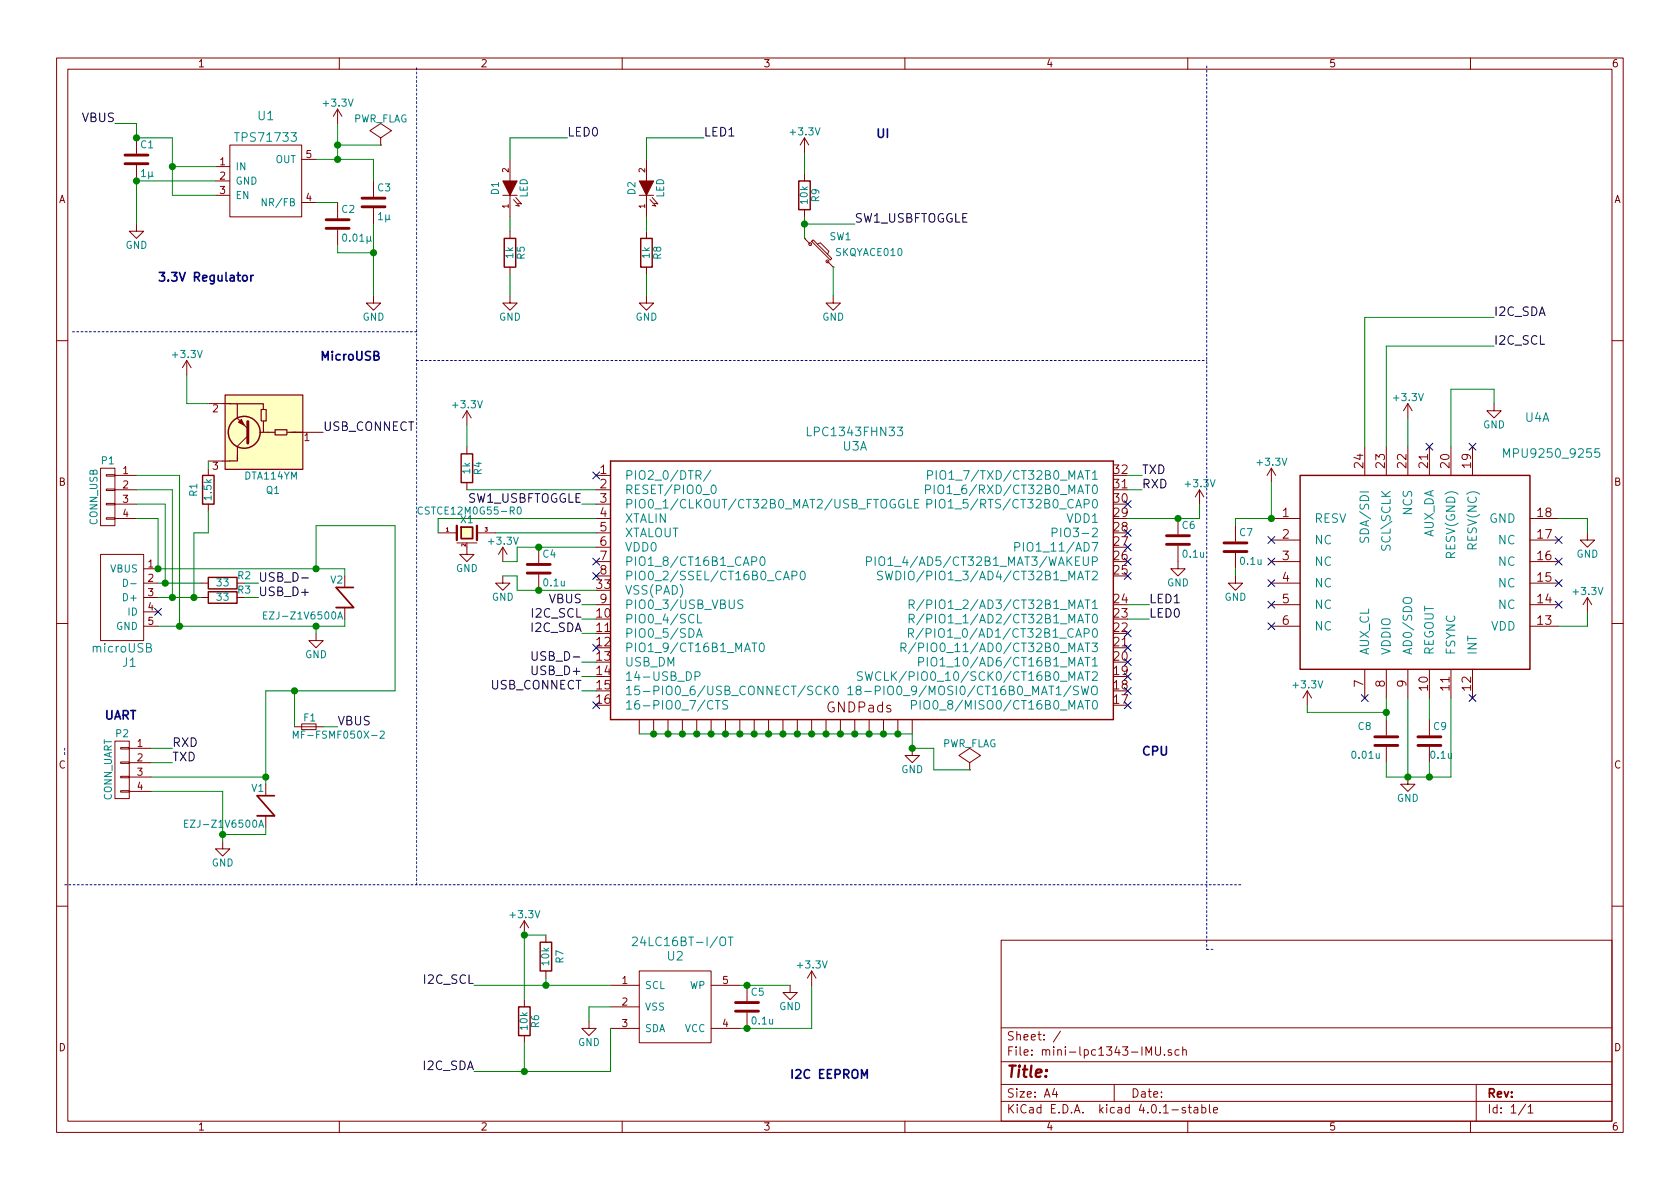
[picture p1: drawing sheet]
<svg xmlns="http://www.w3.org/2000/svg" width="297mm" height="210mm" viewBox="0 0 297 210" stroke-linecap="round" stroke-linejoin="round" font-family="sans-serif">
<g fill="none" stroke="#840000" stroke-width=".18">
<path d="M10 10.3h277v189.9h-277zM12 12.2h273v186.1h-273zM59.7 19.3v2.5M59.7 19.3l-.8 1.3M59.7 19.3l.8 1.3M60 10.3v1.9M110 10.3v1.9M160 10.3v1.9M210 10.3v1.9M260 10.3v1.9M24.1 39.6v1.3h1.3l-1.3 1.3-1.2-1.3h1.2M24.1 24.4v2.8"/>
<path d="M24.1 29.2v2.8M38.1 29.5h2.5M38.1 32h2.5M38.1 34.5h2.5M40.6 25.6h12.7v12.7h-12.7zM53.3 35.8h2.6M53.3 28.2h2.6M59.7 35.8v2.8M66 32v2.8M66 36.8v2.8M67.3 25.6h.1M67.3 24.4l1.9-1.3-1.9-1.3-1.9 1.3 1.9 1.3v1.2"/>
<path d="M88.9 34.5h2.5M90.2 28.2v3.8M90.2 34.5v3.8M90.8 35.3l1 1.1-.6-.1M91.2 34.9l1 1.2-.6-.2M113 34.5h2.6M114.3 28.2v3.8M114.3 34.5v3.8M114.9 35.3l1.1 1.1-.7-.1M115.3 34.9l1 1.2-.6-.2M142.2 24.4v2.5M142.2 30.7v1.3"/>
<path d="M142.2 37.1v1.2M142.2 24.4l-.7 1.2M142.2 24.4l.8 1.2M59.7 40.6v2.8M66 52.3v1.3h1.3l-1.3 1.3-1.2-1.3h1.2M90.2 52.3v1.3h1.2l-1.2 1.3-1.3-1.3h1.3M90.2 40.9v1.3M90.2 47.2v1.3M114.3 52.3v1.3h1.3l-1.3 1.3-1.3-1.3h1.3M114.3 40.9v1.3M114.3 47.2v1.3M142.2 42.2l1.1 1"/>
<path d="M142.2 42.2h.1M143.8 42.4l3.3 3.3-.3 .3-3.3-3.3zM144.5 43.2l.5-.3 1.6 1.5-.3 .6M146.3 46.2l1 1M147.3 47.2h.1M147.3 52.3v1.3h1.3l-1.3 1.3-1.3-1.3h1.3M10 60.2h2M33 63.7l-.7 1.3M33 63.7v2.6M33 63.7l.8 1.3M36.8 71.4h2.6M41.9 73.9l1.9 1.9"/>
<path d="M43.8 77.1l-1.9 1.9M51.4 76.4h5.7M82.5 72.6v2.6M82.5 79v1.3M82.5 72.6l-.7 1.3M82.5 72.6l.8 1.3M241.3 79v5.1M245.1 79v5.1M248.9 71.4v2.5M248.9 79v5.1M248.9 71.4l-.7 1.2M248.9 71.4l.8 1.2"/>
<path d="M252.7 79v5.1M256.5 79v5.1M260.3 79v5.1M264.2 71.4v1.2h1.2l-1.2 1.3-1.3-1.3h1.3M285 60.2h2M17.8 98h7.6v15.3h-7.6zM17.8 82.8h2.5v10.2h-2.5zM18.8 91.6h1.5v.2h-1.5zM18.8 89h1.5v.3h-1.5zM18.8 86.5h1.5v.2h-1.5zM18.8 83.9h1.5v.3h-1.5zM20.3 84.1h3.8"/>
<path d="M20.3 86.6h3.8M20.3 89.1h3.8M20.3 91.7h3.8M36.8 82.8v1.3M36.8 89.1v1.3M36.8 81.5h2.6M77.5 94.2h3.3M80.8 96h3.5M82.5 96.8v1.2h1.3l-1.3 1.3-1.2-1.3h1.2M82.5 85.3v1.3M84.3 94.2h3.3M88.9 96.8l-.8 1.2"/>
<path d="M88.9 96.8v2.5M88.9 96.8l.8 1.2M95.2 96.8v2.8M105.4 84.1h2.5M105.4 86.6h2.5M105.4 89.1h2.5M105.4 91.7h2.5M105.4 94.2h2.5M105.4 96.8h2.5M105.4 99.3h2.5M208.3 96.5v4.1h1.2l-1.2 1.2-1.3-1.2h1.3M208.3 91.7v2.8"/>
<path d="M212.1 86.6l-.8 1.3M212.1 86.6v2.5M212.1 86.6l.8 1.3M218.4 93v2.8M218.4 97.8v2.8M224.8 91.7h5.1M224.8 99.3h5.1M224.8 95.5h5.1M224.8 82.8l-.8 1.3M224.8 82.8v2.5M224.8 82.8l.8 1.3M270.5 91.7h5.1"/>
<path d="M270.5 99.3h5.1M270.5 95.5h5.1M280.7 94.2v1.3h1.2l-1.2 1.3-1.3-1.3h1.3M10 110.3h2M25.4 105.7h2.5M25.4 103.1h2.5M25.4 100.6h2.5M25.4 108.2h2.5M25.4 110.7h2.5M35.6 105.7h1.2M35.6 103.1h1.2M41.9 105.7h1.3"/>
<path d="M55.9 112v1.3h-1.3l1.3 1.2 1.2-1.2h-1.2M61 107.4v2.1M88.9 101.8v1.3h1.3l-1.3 1.3-1.3-1.3h1.3M95.2 101.6v2.8M105.4 101.8h2.5M105.4 106.9h2.5M218.4 101.8v1.3h1.3l-1.3 1.3-1.2-1.3h1.2M224.8 103.1h5.1M224.8 106.9h5.1M224.8 110.7h5.1M241.3 118.4v5M245.1 118.4v5"/>
<path d="M248.9 118.4v5M252.7 118.4v5M256.5 118.4v5M260.3 118.4v5M270.5 103.1h5.1M270.5 106.9h5.1M270.5 110.7h5.1M280.7 105.7l-.8 1.2M280.7 105.7v2.5M280.7 105.7l.7 1.2M285 110.3h2M20.3 131.1h2.6v10.1h-2.6z"/>
<path d="M21.3 139.8h1.6v.3h-1.6zM21.3 137.3h1.6v.2h-1.6zM21.3 134.7h1.6v.3h-1.6zM21.3 132.2h1.6v.3h-1.6zM22.9 132.3h3.8M22.9 134.9h3.8M22.9 137.4h3.8M22.9 139.9h3.8M47 138.7v1.9M52.1 128.5h5M53.3 128h2.6v1h-2.6zM113 127.2v2.6"/>
<path d="M115.6 127.2v2.6M118.1 127.2v2.6M120.6 127.2v2.6M123.2 127.2v2.6M125.7 127.2v2.6M128.3 127.2v2.6M130.8 127.2v2.6M133.3 127.2v2.6M135.9 127.2v2.6M138.4 127.2v2.6M141 127.2v2.6M143.5 127.2v2.6"/>
<path d="M146 127.2v2.6M148.6 127.2v2.6M151.1 127.2v2.6M153.7 127.2v2.6M156.2 127.2v2.6M158.7 127.2v2.6M161.3 132.3v1.3h1.3l-1.3 1.3-1.3-1.3h1.3M161.3 127.2v2.6M171.4 136.1h.1M171.4 134.9l2-1.3-2-1.3-1.9 1.3 1.9 1.3v1.2M231.1 122.2l-.7 1.2M231.1 122.2v2.5"/>
<path d="M231.1 122.2l.8 1.2M245.1 127.2v2.8M245.1 132.1v2.8M248.9 137.4v1.3h1.3l-1.3 1.2-1.3-1.2h1.3M252.7 127.2v2.8M252.7 132.1v2.8M39.4 148.8v1.3h-1.3l1.3 1.3 1.2-1.3h-1.2M47 144.3v2M10 160.2h2M92.7 162.8v2.5M92.7 176.8v1.2M92.7 162.8l-.8 1.3"/>
<path d="M92.7 162.8l.8 1.3M96.5 165.3v1.3M96.5 171.7v1.3M107.9 174.2h5.1M107.9 178h5.1M113 171.7h12.7v12.7h-12.7zM125.7 174.2h5.1M132.1 174.2v2.8M132.1 179.1v2.8M139.7 174.2v1.3h1.3l-1.3 1.3-1.3-1.3h1.3M143.5 171.7v2.5M143.5 171.7l-.8 1.3"/>
<path d="M143.5 171.7l.8 1.3M177 166.3h108v32h-108zM285 160.2h2M60 198.3v1.9M92.7 183.1v1.3M104.1 180.6v1.3h1.3l-1.3 1.2-1.2-1.2h1.2M107.9 181.9h5.1M110 198.3v1.9M125.7 181.9h5.1M160 198.3v1.9M177 194.8h108M177 191.8h108"/>
<path d="M177 187.8h108M177 181.8h108M186.4 192.5l-.3 1h.9M186.8 193v1M187.5 182.3l-1.3 2M197 191.8v3M202.6 186.6v-1.5l.5 1.1 .5-1.1v1.5M204.3 185.1v1.2l.3 .3h.3l.3-.3v-1.2M205.9 186.5v.1M207.1 185.7a.37 .37 0 0 0-.6 .1l.1 .2 .5 .2 .1 .1-.2 .3-.5-.1M208.5 185.7l-.5-.1-.3 .3 .1 .6 .2 .1 .5-.1M209.1 185.7l.2-.1 .4 .1 .1 .9"/>
<path d="M209.1 185.1v1.5M209.6 195.9a.37 .37 0 0 0-.6 .1l.1 .3 .5 .1 .1 .1-.3 .3-.4-.1M210 198.3v1.9M210.1 195.8h.5M210.3 195.3v1.3l.3 .2M211.2 195.9h.5l.1 .9M211.8 196.2l-.5 .1-.2 .2 .2 .3 .5-.1M212.5 195.9l.4-.1 .3 .3-.1 .6h-.6M212.5 195.3v1.5M213.8 195.3v1.3l.2 .2M214.6 196.3l.7-.1-.1-.3-.4-.1-.2 .2v.7h.6M260 198.3v1.9"/>
<path d="M261 191.8v6.5M269.7 195.2l-1.2 2M270.2 195.8l.4-.5v1.5M270.2 196.8h.8"/>
<circle cx="143.3" cy="43.2" r=".25"/>
<circle cx="146.3" cy="46.2" r=".25"/>
</g>
<g fill="none" stroke="#008484" stroke-width=".18">
<path d="M25 30.3l.4-.3v1.2M25 31.2h.7M26.9 31l.2 .2M26.9 30.4l-.1 .8h-.3l-.2-.2M47.1 35.1v1.3l-.7-1.3v1.3M66.9 37.9l.4-.3v1.3M66.9 38.9h.7M68.8 38.7l.2 .2M68.8 38l-.1 .8-.3 .1-.2-.2M60.7 41.5l.2-.1a.67 .67 0 0 1 .4 .6 .67 .67 0 0 1-.4 .7l-.2-.2-.1-.3zM65.5 42.5l.2 .2M65.5 41.8l-.1 .8-.3 .1-.2-.2"/>
<path d="M158.6 75.5h1l-.5 .6 .3 .1 .2 .2-.1 .5-.2 .2h-.4l-.3-.2M282.8 79.3h-.8v.8l.2-.2 .5 .1 .2 .2v.4l-.4 .3h-.3l-.2-.2M74.7 89.8a.5 .5 0 0 0-.6 0 .5 .5 0 0 0-.2 .6l.1 .3a.41 .41 0 0 0 .7 .1M91.5 89.8l.2-.1a.67 .67 0 0 1 .5 .6 .67 .67 0 0 1-.5 .6l-.2-.1-.1-.4zM125.7 83.2l-1.3 1.9M125.9 85.9l.2-.1a.81 .81 0 0 1 .5 .7 .81 .81 0 0 1-.5 .8l-.2-.2-.2-.4zM132.9 99.3l.8-.1 .1-.2-.1-.4-.2-.1h-.6v1.5M134.5 98.6l.2-.1a.81 .81 0 0 1 .6 .7 .81 .81 0 0 1-.6 .8l-.2-.2-.1-.4zM153.2 99.3l.7-.1 .2-.2-.1-.4-.2-.1h-.6v1.5M154.7 98.5v1.5M155.5 98.7a.5 .5 0 0 1 .6-.2 .5 .5 0 0 1 .3 .5v.8a.53 .53 0 0 1-.6 .2 .53 .53 0 0 1-.4-.5zM159.8 88.4a.71 .71 0 0 0-.9 .7 .71 .71 0 0 0 .9 .7v-.6h-.3"/>
<path d="M160.5 88.3v1.5h.7M161.7 89h.5M162.5 88.3h-.8v1.5h.8M163.7 86.6l.7-.1 .1-.2v-.4l-.3-.1h-.5v1.5M163.9 89.1l.7-.1 .2-.2-.1-.3-.2-.2h-.6v1.5M164 84h.7l.2-.3-.1-.3-.2-.2h-.6v1.6M165.2 85.8v1.5M165.4 88.3v1.5M165.5 83.2v1.6M165.9 86a.5 .5 0 0 1 .6-.2 .5 .5 0 0 1 .4 .5l-.1 .8a.53 .53 0 0 1-.6 .2 .53 .53 0 0 1-.4-.5zM166.1 88.5a.5 .5 0 0 1 .6-.2 .5 .5 0 0 1 .4 .5l-.1 .8a.53 .53 0 0 1-.6 .2 .53 .53 0 0 1-.3-.5zM166.4 83.3a.5 .5 0 0 1 .6 0 .5 .5 0 0 1 .2 .4v.9a.53 .53 0 0 1-.6 .2 .53 .53 0 0 1-.4-.6v-.5z"/>
<path d="M179.4 96.7h.8l.1-.3-.1-.3-.2-.2h-.6v1.6M186 94.2l.8-.1 .1-.2-.1-.4-.2-.1h-.6v1.5M240.5 95a.62 .62 0 0 0 .1 .8h.4l.4-.7h.4a.62 .62 0 0 1 .1 .8M265.9 80.9v-1.6l.5 1.1 .5-1.1v1.6M21.8 102.4a.64 .64 0 0 1 .8 .7 .64 .64 0 0 1-.8 .6zM23.1 103.2h1M25.9 114.5l.7-.1 .1-.2-.1-.3-.2-.1h-.5v1.5h.6l.2-.1 .1-.4-.4-.3M46.6 108.8h.4M47.2 108.2h-.6v1.3h.6M59.7 109.5l.4-1.3 .5 1.3M59.9 109.1h.6M122.9 119.6l.7-.1 .2-.2-.1-.4-.2-.1h-.6v1.5"/>
<path d="M123.1 112.7l.5-1.5 .6 1.5M123.3 112.3h.7M123.3 108.6v1.6h.8M131.3 106.2a.62 .62 0 0 0-.8 0v.5l.8 .3v.5a.62 .62 0 0 1-.8 0M132.9 113.7h.9M134.4 113.9l.2-.2a.81 .81 0 0 1 .5 .8 .81 .81 0 0 1-.5 .7l-.2-.1-.2-.5zM138.5 102.5l.5-1.5 .5 1.5M140 101.8l.8-.1 .1-.2-.1-.3-.2-.2h-.6v1.5M141.7 101.1l.2-.1a.81 .81 0 0 1 .5 .8 .81 .81 0 0 1-.5 .7 .98 .98 0 0 1-.2-1.4zM152.5 118.9a.62 .62 0 0 0-.8 0v.5l.7 .3v.5a.62 .62 0 0 1-.8 0M153 118.8l.3 1.5 .3-1.1 .3 1.1 .4-1.5M155.8 118.9a.62 .62 0 0 0-.8 0 .62 .62 0 0 0-.2 .8 .58 .58 0 0 0 .3 .5 .58 .58 0 0 0 .7 0"/>
<path d="M156 101.1a.62 .62 0 0 0-.8 .1v.4l.8 .3v.5a.62 .62 0 0 1-.9 .1M156.5 101l.4 1.5 .3-1.1 .3 1.1 .3-1.5M159.3 114.5l.7-.1 .2-.2-.1-.3-.2-.2h-.6v1.5M159.7 114.5l.5 .7M160.6 112l.8-.1 .1-.2-.1-.4-.2-.1h-.6v1.5M160.8 109.4h.7l.1-.3v-.3l-.3-.2h-.5v1.6M160.8 106.9l.7-.1 .1-.2v-.4l-.3-.1h-.5v1.5M161 112l.5 .7M161.1 109.4l.5 .8M161.1 106.9l.5 .7M161.9 113.6l-1.3 2M162.4 117.1l.8-.1 .1-.2-.1-.4-.2-.1h-.6v1.5"/>
<path d="M162.4 114.5l.8-.1 .1-.2-.1-.3-.2-.2h-.6v1.5M163.2 111.1l-1.2 1.9M163.4 108.6l-1.3 1.9M163.4 106l-1.3 2M163.8 112l.7-.1 .1-.2v-.4l-.3-.1h-.5v1.5M163.9 109.4h.7l.2-.3-.1-.3-.2-.2h-.6v1.6M163.9 106.9l.7-.1 .2-.2-.1-.4-.2-.1h-.6v1.5M164 116.3v1.5M164.7 116.5a.5 .5 0 0 1 .6-.3 .5 .5 0 0 1 .3 .6v.8a.53 .53 0 0 1-.6 .2 .53 .53 0 0 1-.4-.5zM248.2 105.9a.99 .99 0 0 1 1.4 .1 .53 .53 0 0 1-.5 .7h-.5a.52 .52 0 0 1-.4-.8zM51.9 130.6v-1.3l.4 .9 .4-.9v1.3M67.2 129.4l.5-.1 .2 .1v.2l-.7 1h.7"/>
<path d="M126.9 123.9v1.5M128.7 123.9a.62 .62 0 0 0-.9 .1v.5l.8 .3v.4a.62 .62 0 0 1-.8 .1M145.2 121.5a.62 .62 0 0 0-.7 0 .62 .62 0 0 0-.3 .7 .58 .58 0 0 0 .4 .6 .58 .58 0 0 0 .6-.1M145.8 121.3v1.6M146.1 122l.6 .9M146.7 121.3l-.9 .9M147.4 121.5l.3-.2a.81 .81 0 0 1 .5 .8 .81 .81 0 0 1-.5 .8l-.3-.2-.1-.4zM149.9 121.8l.5-.5v1.6M149.9 122.9h.9M151.7 122l-.3-.3v-.2a.48 .48 0 0 1 .8 0v.2l-.1 .2-.7 .2v.6a.48 .48 0 0 0 .8-.1v-.3l-.3-.3M152.9 122.3h1.2M154.8 122.1h.7l.2-.3-.1-.3-.3-.2h-.5v1.6"/>
<path d="M161.2 124.7l.7-.1 .2-.2-.1-.4-.3-.1h-.5v1.5M162.7 123.9v1.5M163.4 124.1a.5 .5 0 0 1 .6-.2 .5 .5 0 0 1 .4 .5l-.1 .8a.53 .53 0 0 1-.6 .2 .53 .53 0 0 1-.4-.5zM32.6 145.6h.5M33.2 145h-.6v1.3h.6M45.8 146.3l.4-1.3 .4 1.3M45.9 145.9h.6M111.8 165.9l.2-.2h.4l.2 .2 .1 .2-.1 .3-.8 .8h.9M128.8 165.7h.8M129.2 165.7v1.5"/>
</g>
<g fill="none" stroke="#840000" stroke-width=".51">
<path d="M22.1 29h4.1M22.1 27.4h4.1M57.7 38.9h4M64 36.6h4.1M64 35h4.1M57.7 40.4h4M43.8 74.5v3.9M93.2 99.8h4.1M206.2 96.3h4.1M206.2 94.7h4.1M216.4 97.5h4.1M216.4 96h4.1"/>
<path d="M93.2 101.3h4.1M243.1 131.8h4M243.1 130.3h4M250.7 131.8h4.1M250.7 130.3h4.1M130 178.8h4.1M130 177.3h4.1"/>
</g>
<g fill="none" stroke="#840000" stroke-width=".25">
<path d="M141.2 32h2.1v5.1h-2.1zM89.2 42.2h2v5h-2zM113.3 42.2h2v5h-2zM35.8 84.1h2v5h-2zM81.5 80.3h2.1v5h-2.1zM107.9 81.5h88.9v45.7h-88.9zM229.9 84.1h.1M229.9 84.1h40.6v34.3h-40.6zM36.8 104.6h5.1v2.1h-5.1zM36.8 102.1h5.1v2h-5.1zM91.7 178h2v5.1h-2zM95.5 166.6h2v5.1h-2z"/>
<circle cx="43.2" cy="76.4" r="2.82"/>
</g>
<g fill="#840000" stroke="#840000" stroke-width=".18">
<path d="M88.9 32h2.5l-1.2 2.5z"/>
<path d="M42.2 74.7l.5-.5 .5 1z"/>
<path d="M113 32h2.6l-1.3 2.5z"/>
</g>
<g fill="#ffffc2" stroke="#ffffc2" stroke-width=".18">
<path d="M81.5 93.2h2.1v2h-2.1z"/>
<path d="M39.8 69.8h13.7v13.2h-13.7z"/>
</g>
<path d="M81.5 93.2h2.1v2h-2.1zM59.4 103.9l3.1 3.5M59.4 103.9h3.1M45.5 140.7l3 3.5M45.5 140.7h3" fill="none" stroke="#840000" stroke-width=".3"/>
<path d="M80.8 93v2.5M84.3 93v2.5" fill="none" stroke="#840000" stroke-width=".41"/>
<path d="M53.3 102.2h1.2M94.1 115.2l.1 1.4a.48 .48 0 0 0 .8-.1v-1.3" fill="none" stroke="#000" stroke-width=".18"/>
<path d="M43.1 48.8l.3-.1 .3 .3v.4l-.3 .3-.3-.1-.2-.2v-.4zM44.3 48.7v1M44.8 48.7l-.3 .1-.2 .2" fill="none" stroke="#0000c2" stroke-width=".3"/>
<g fill="none" stroke="#840000" stroke-width=".2">
<path d="M39.4 71.4h1.2M39.8 69.8h13.7v13.2h-13.7zM40.6 71.4h.1M40.6 71.4h1.4v.6M42 72.1v1.7M42 79v2.2v-.8M42.1 71.4h4.5v.9M45.9 76.4h2.7M46.2 72.4h.9v2h-.9zM46.6 74.5v1.8M48.6 76h2.1v.9h-2.1zM50.8 76.4h2.7"/>
<path d="M42 80.9v.6h-2.6"/>
</g>
<path d="M59.4 107.4h3.1M45.5 144.3h3" fill="none" stroke="#840000" stroke-width=".33"/>
<g fill="none" stroke="#000084" stroke-width=".18">
<path d="M252.1 78.4l1.2 1.2M253.3 78.4l-1.2 1.2M259.7 78.4l1.3 1.2M261 78.4l-1.3 1.2M104.8 98.7l1.2 1.2M104.8 83.5l1.2 1.2M106 98.7l-1.2 1.2M106 83.5l-1.2 1.2M198.8 88.5l1.2 1.3M198.8 93.6l1.2 1.2M198.8 96.2l1.2 1.2M198.8 98.7l1.2 1.2"/>
<path d="M200 88.5l-1.2 1.3M200 93.6l-1.2 1.2M200 96.2l-1.2 1.2M200 98.7l-1.2 1.2M224.2 94.9l1.2 1.2M224.2 98.7l1.2 1.2M225.4 98.7l-1.2 1.2M225.4 94.9l-1.2 1.2M275 94.9l1.2 1.2M275 98.7l1.2 1.2M276.2 94.9l-1.2 1.2M276.2 98.7l-1.2 1.2"/>
<path d="M27.3 107.6l1.2 1.2M28.5 107.6l-1.2 1.2M104.8 101.2l1.2 1.3M104.8 113.9l1.2 1.3M106 101.2l-1.2 1.3M106 113.9l-1.2 1.3M198.8 101.2l1.2 1.3M198.8 111.4l1.2 1.2M198.8 113.9l1.2 1.3M198.8 116.5l1.2 1.2M198.8 119l1.2 1.2M200 101.2l-1.2 1.3"/>
<path d="M200 111.4l-1.2 1.2M200 113.9l-1.2 1.3M200 116.5l-1.2 1.2M200 119l-1.2 1.2M224.2 102.5l1.2 1.2M224.2 106.3l1.2 1.2M224.2 110.1l1.2 1.2M225.4 106.3l-1.2 1.2M225.4 102.5l-1.2 1.2M225.4 110.1l-1.2 1.2M275 102.5l1.2 1.2M275 106.3l1.2 1.2"/>
<path d="M276.2 102.5l-1.2 1.2M276.2 106.3l-1.2 1.2M104.8 124.1l1.2 1.2M106 124.1l-1.2 1.2M198.8 121.6l1.2 1.2M198.8 124.1l1.2 1.2M200 121.6l-1.2 1.2M200 124.1l-1.2 1.2M240.7 122.8l1.2 1.2M241.9 122.8l-1.2 1.2M259.7 122.8l1.3 1.2M261 122.8l-1.3 1.2"/>
</g>
<g fill="none" stroke="#008400" stroke-width=".18">
<path d="M20.3 21.8h3.8v2.6h6.4v10.1h7.6M30.5 29.5h7.6M38.1 32h-14v7.6M55.9 28.2h10.1v3.8M55.9 35.8h3.8M59.7 21.8v6.4M59.7 25.6h7.6M66 39.6v12.7M90.2 38.3v2.6M100.3 24.4h-10.1v3.8M114.3 38.3v2.6M124.5 24.4h-10.2v3.8"/>
<path d="M142.2 26.9v3.8M142.2 38.3v3.9M142.2 39.6h8.9M59.7 43.4v1.3h6.3M90.2 48.5v3.8M114.3 48.5v3.8M147.3 47.2v5.1M264.2 56.1h-22.9v22.9M33 66.3v5.1h3.8M82.5 75.2v3.8M248.9 73.9v5.1M264.2 61.2h-19.1v17.8"/>
<path d="M264.2 71.4v-2.6h-7.7v10.2M24.1 86.6h6.4v19.1M24.1 89.1h5.1v14M24.1 91.7h3.8v8.9h33.1v1.2M24.1 84.1h7.6v26.6M36.8 90.4v3.8h-2.5v11.5M36.8 81.5v1.3M82.5 86.6h22.9M87.6 94.2h17.8M102.9 89.1h2.5M105.4 91.7h-27.9v2.5M105.4 96.8h-14v2.5h-2.5"/>
<path d="M199.4 86.6h2.5M199.4 84.1h2.5M212.1 89.1v2.6h-12.7M224.8 85.3v6.4h-6.4v1.3M275.6 91.7h5.1v2.5M27.9 103.1h7.7M27.9 105.7h7.7M43.2 103.1h2.5M43.2 105.7h2.5M55.9 100.6v-7.6h13.9v29.2h-22.8v16.5M55.9 110.7v1.3M61 109.5v1.2h-33.1"/>
<path d="M88.9 101.8h2.5v2.6h14M102.9 106.9h2.5M102.9 109.5h2.5M102.9 117.1h2.5M102.9 119.6h2.5M102.9 112h2.5M199.4 106.9h3.8M199.4 109.5h3.8M218.4 100.6v1.2M280.7 108.2v2.5h-5.1M26.7 139.9h12.7v8.9M26.7 132.3h3.8"/>
<path d="M26.7 134.9h3.8M26.7 137.4h20.3M52.1 122.2v6.3M57.1 128.5h2.6M102.9 122.2h2.5M113 129.8h48.3v2.5h3.8v3.8h6.3M231.1 124.7v1.3h14M245.1 123.4v3.8M248.9 123.4v14M252.7 123.4v3.8M252.7 134.9v2.5M256.5 123.4v14h-11.4v-2.5"/>
<path d="M47 146.3v1.3h-7.6M83.8 174.2h24.1M96.5 165.3h-3.8v11.5M96.5 173v1.2M107.9 178h-3.8v2.6M130.8 174.2h8.9M143.5 174.2v7.7h-12.7M92.7 184.4v5.1M107.9 181.9v7.6h-24.1"/>
</g>
<g fill="#008400" stroke="#008400" stroke-width=".25">
<circle cx="66" cy="44.7" r=".51"/>
<circle cx="59.7" cy="28.2" r=".51"/>
<circle cx="142.2" cy="39.6" r=".51"/>
<circle cx="158.8" cy="129.8" r=".51"/>
<circle cx="156.2" cy="129.8" r=".51"/>
<circle cx="153.7" cy="129.8" r=".51"/>
<circle cx="151.1" cy="129.8" r=".51"/>
<circle cx="148.6" cy="129.8" r=".51"/>
<circle cx="146.1" cy="129.8" r=".51"/>
<circle cx="143.5" cy="129.8" r=".51"/>
<circle cx="141" cy="129.8" r=".51"/>
<circle cx="138.4" cy="129.8" r=".51"/>
<circle cx="135.9" cy="129.8" r=".51"/>
<circle cx="133.4" cy="129.8" r=".51"/>
<circle cx="130.8" cy="129.8" r=".51"/>
<circle cx="128.3" cy="129.8" r=".51"/>
<circle cx="125.7" cy="129.8" r=".51"/>
<circle cx="123.2" cy="129.8" r=".51"/>
<circle cx="120.7" cy="129.8" r=".51"/>
<circle cx="118.1" cy="129.8" r=".51"/>
<circle cx="115.6" cy="129.8" r=".51"/>
<circle cx="59.7" cy="25.6" r=".51"/>
<circle cx="24.1" cy="32" r=".51"/>
<circle cx="30.5" cy="29.5" r=".51"/>
<circle cx="24.1" cy="24.4" r=".51"/>
<circle cx="55.9" cy="110.7" r=".51"/>
<circle cx="55.9" cy="100.6" r=".51"/>
<circle cx="39.4" cy="147.6" r=".51"/>
<circle cx="47" cy="137.4" r=".51"/>
<circle cx="161.3" cy="132.3" r=".51"/>
<circle cx="52.1" cy="122.2" r=".51"/>
<circle cx="27.9" cy="100.6" r=".51"/>
<circle cx="29.2" cy="103.1" r=".51"/>
<circle cx="30.5" cy="105.7" r=".51"/>
<circle cx="31.8" cy="110.7" r=".51"/>
<circle cx="92.7" cy="189.5" r=".51"/>
<circle cx="92.7" cy="165.3" r=".51"/>
<circle cx="96.5" cy="174.2" r=".51"/>
<circle cx="245.1" cy="126" r=".51"/>
<circle cx="248.9" cy="137.4" r=".51"/>
<circle cx="252.7" cy="137.4" r=".51"/>
<circle cx="208.3" cy="91.7" r=".51"/>
<circle cx="95.3" cy="96.8" r=".51"/>
<circle cx="95.3" cy="104.4" r=".51"/>
<circle cx="224.8" cy="91.7" r=".51"/>
<circle cx="132.1" cy="174.2" r=".51"/>
<circle cx="132.1" cy="181.9" r=".51"/>
<circle cx="34.3" cy="105.7" r=".51"/>
</g>
<path d="M213.4 11.7v156.2M73.7 58.7h-61M73.7 63.7h139.7M11.4 132.3v1.3M11.4 156.5h208.3M73.7 156.5v-144.8M213.4 167.9h1.2" fill="none" stroke="#0000c2" stroke-width=".18" stroke-dasharray=".3 .4"/>
<text font-size="2.8" fill="#840000" x="178" y="190.5">Title:</text>
<text font-size="2.5" fill="#840000" x="146.3" y="126">GNDPads</text>
<g font-size="2.1">
<text x="14.4" y="21.6">VBUS</text>
<text x="100.3" y="24.1">LED0</text>
<text x="124.5" y="24.1">LED1</text>
<text x="151.1" y="39.4">SW1_USBFTOGGLE</text>
<text x="264.2" y="55.9">I2C_SDA</text>
<text x="264.2" y="61">I2C_SCL</text>
<text x="57.1" y="76.2">USB_CONNECT</text>
<text x="201.9" y="83.8">TXD</text>
<text x="82.3" y="88.9">SW1_USBFTOGGLE</text>
<text x="201.9" y="86.4">RXD</text>
<text x="45.7" y="102.9">USB_D-</text>
<text x="45.7" y="105.4">USB_D+</text>
<text x="97" y="106.7">VBUS</text>
<text x="203.2" y="106.7">LED1</text>
<text x="93.9" y="111.8">I2C_SDA</text>
<text x="94.1" y="109.2">I2C_SCL</text>
<text x="203.2" y="109.2">LED0</text>
<text x="94.4" y="119.4">USB_D+</text>
<text x="95" y="116.8">USB_D-</text>
<text x="86.7" y="121.9">USB_CONNECT</text>
<text x="59.7" y="128.3">VBUS</text>
<text x="30.5" y="132.1">RXD</text>
<text x="30.5" y="134.6">TXD</text>
<text x="75.1" y="174">I2C_SCL</text>
<text x="74.9" y="189.2">I2C_SDA</text>
</g>
<g font-size="2.1" fill="#008484">
<text x="45.6" y="21.3">U1</text>
<text x="42" y="25.1">TPS71733</text>
<text x="143.3" y="77.1">LPC1343FHN33</text>
<text x="269.7" y="74.6">U4A</text>
<text x="149" y="79.7">U3A</text>
<text x="266.6" y="80.9">MPU9250_9255</text>
<text x="110.5" y="84.8">PIO2_0/DTR/</text>
<text x="110.5" y="87.4">RESET/PIO0_0</text>
<text x="110.5" y="89.9">PIO0_1/CLKOUT/CT32B0_MAT2/USB_FTOGGLE</text>
<text x="166.6" y="87.4">PIO1_6/RXD/CT32B0_MAT0</text>
<text x="166.8" y="84.8">PIO1_7/TXD/CT32B0_MAT1</text>
<text x="167" y="89.9">PIO1_5/RTS/CT32B0_CAP0</text>
<text x="110.5" y="92.5">XTALIN</text>
<text x="110.5" y="95">XTALOUT</text>
<text x="187.6" y="95">PIO3-2</text>
<text x="188.6" y="92.5">VDD1</text>
<text x="232.4" y="92.5">RESV</text>
<text x="242.1" y="95.2" transform="rotate(-90 242.1 95.2)">SDA/SDI</text>
<text x="249.7" y="91.1" transform="rotate(-90 249.7 91.1)">NCS</text>
<text x="253.5" y="95.3" transform="rotate(-90 253.5 95.3)">AUX_DA</text>
<text x="263.2" y="92.5">GND</text>
<text x="110.5" y="97.5">VDD0</text>
<text x="110.5" y="100.1">PIO1_8/CT16B1_CAP0</text>
<text x="156.8" y="100.1">PIO1_4/AD5/CT32B1_MAT3/WAKEUP</text>
<text x="181.1" y="97.5">PIO1_11/AD7</text>
<text x="232.4" y="96.3">NC</text>
<text x="232.4" y="100.1">NC</text>
<text x="245.9" y="97.2" transform="rotate(-90 245.9 97.2)">SCL\SCLK</text>
<text x="257.3" y="98.5" transform="rotate(-90 257.3 98.5)">RESV(GND)</text>
<text x="261.1" y="96.9" transform="rotate(-90 261.1 96.9)">RESV(NC)</text>
<text x="264.9" y="100.1">NC</text>
<text x="264.9" y="96.3">NC</text>
<text x="110.5" y="102.6">PIO0_2/SSEL/CT16B0_CAP0</text>
<text x="110.5" y="107.7">PIO0_3/USB_VBUS</text>
<text x="110.5" y="105.2">VSS(PAD)</text>
<text x="159.1" y="102.6">SWDIO/PIO1_3/AD4/CT32B1_MAT2</text>
<text x="164.7" y="107.7">R/PIO1_2/AD3/CT32B1_MAT1</text>
<text x="232.4" y="103.9">NC</text>
<text x="232.4" y="107.7">NC</text>
<text x="264.9" y="107.7">NC</text>
<text x="264.9" y="103.9">NC</text>
<text x="110.5" y="110.2">PIO0_4/SCL</text>
<text x="110.5" y="112.8">PIO0_5/SDA</text>
<text x="164.7" y="110.2">R/PIO1_1/AD2/CT32B1_MAT0</text>
<text x="164.8" y="112.8">R/PIO1_0/AD1/CT32B1_CAP0</text>
<text x="232.4" y="111.5">NC</text>
<text x="263.5" y="111.5">VDD</text>
<text x="16.5" y="115.4">microUSB</text>
<text x="21.7" y="117.9">J1</text>
<text x="110.5" y="115.3">PIO1_9/CT16B1_MAT0</text>
<text x="110.5" y="117.9">USB_DM</text>
<text x="163.5" y="115.3">R/PIO0_11/AD0/CT32B0_MAT3</text>
<text x="165.7" y="117.9">PIO1_10/AD6/CT16B1_MAT1</text>
<text x="242.1" y="115.8" transform="rotate(-90 242.1 115.8)">AUX_CL</text>
<text x="245.9" y="115.8" transform="rotate(-90 245.9 115.8)">VDDIO</text>
<text x="249.7" y="115.8" transform="rotate(-90 249.7 115.8)">AD0/SDO</text>
<text x="253.5" y="115.8" transform="rotate(-90 253.5 115.8)">REGOUT</text>
<text x="257.3" y="115.8" transform="rotate(-90 257.3 115.8)">FSYNC</text>
<text x="261.1" y="115.8" transform="rotate(-90 261.1 115.8)">INT</text>
<text x="110.5" y="120.4">14-USB_DP</text>
<text x="110.5" y="122.9">15-PIO0_6/USB_CONNECT/SCK0</text>
<text x="110.5" y="125.5">16-PIO0_7/CTS</text>
<text x="155.7" y="122.9">18-PIO0_9/MOSI0/CT16B0_MAT1/SWO</text>
<text x="155.9" y="120.4">SWCLK/PIO0_10/SCK0/CT16B0_MAT2</text>
<text x="164.5" y="125.5">PIO0_8/MISO0/CT16B0_MAT0</text>
<text x="113.1" y="167.3">24LC16BT-I/OT</text>
<text x="118" y="169.8">U2</text>
</g>
<g font-size="2.1" fill="#0000c2">
<text x="154.9" y="24.4">UI</text>
<text x="27.9" y="49.8">3.3V Regulator</text>
<text x="57.2" y="63.7">MicroUSB</text>
<text x="18.2" y="127.2">UART</text>
<text x="201.9" y="133.6">CPU</text>
<text x="139.7" y="190.7">I2C EEPROM</text>
</g>
<g font-size="2.1" fill="#840000">
<text x="106.1" y="83.8">1</text>
<text x="197" y="83.8">32</text>
<text x="241" y="82.7" transform="rotate(-90 241 82.7)">24</text>
<text x="244.9" y="82.7" transform="rotate(-90 244.9 82.7)">23</text>
<text x="248.7" y="82.7" transform="rotate(-90 248.7 82.7)">22</text>
<text x="252.5" y="82.7" transform="rotate(-90 252.5 82.7)">21</text>
<text x="256.3" y="82.7" transform="rotate(-90 256.3 82.7)">20</text>
<text x="260.1" y="82.7" transform="rotate(-90 260.1 82.7)">19</text>
<text x="106.1" y="86.4">2</text>
<text x="106.1" y="88.9">3</text>
<text x="197" y="88.9">30</text>
<text x="197" y="86.4">31</text>
<text x="106.1" y="91.4">4</text>
<text x="106.1" y="94">5</text>
<text x="197" y="94">28</text>
<text x="197" y="91.4">29</text>
<text x="226.7" y="91.4">1</text>
<text x="226.7" y="95.2">2</text>
<text x="271.9" y="95.2">17</text>
<text x="271.9" y="91.4">18</text>
<text x="106.1" y="96.5">6</text>
<text x="106.1" y="99.1">7</text>
<text x="106.1" y="101.6">8</text>
<text x="197" y="101.6">25</text>
<text x="197" y="99.1">26</text>
<text x="197" y="96.5">27</text>
<text x="226.7" y="99.1">3</text>
<text x="271.9" y="99.1">16</text>
<text x="105.5" y="104.1">33</text>
<text x="106.1" y="106.7">9</text>
<text x="197" y="106.7">24</text>
<text x="226.7" y="102.9">4</text>
<text x="226.7" y="106.7">5</text>
<text x="271.9" y="106.7">14</text>
<text x="271.9" y="102.9">15</text>
<text x="105.5" y="109.2">10</text>
<text x="105.5" y="111.8">11</text>
<text x="197" y="111.8">22</text>
<text x="197" y="109.2">23</text>
<text x="226.7" y="110.5">6</text>
<text x="271.9" y="110.5">13</text>
<text x="105.5" y="114.3">12</text>
<text x="105.5" y="116.8">13</text>
<text x="105.5" y="119.4">14</text>
<text x="197" y="116.8">20</text>
<text x="197" y="114.3">21</text>
<text x="197" y="119.4">19</text>
<text x="105.5" y="121.9">15</text>
<text x="105.5" y="124.5">16</text>
<text x="197" y="124.5">17</text>
<text x="197" y="121.9">18</text>
<text x="241" y="121.5" transform="rotate(-90 241 121.5)">7</text>
<text x="244.9" y="121.5" transform="rotate(-90 244.9 121.5)">8</text>
<text x="248.7" y="121.5" transform="rotate(-90 248.7 121.5)">9</text>
<text x="252.5" y="122.1" transform="rotate(-90 252.5 122.1)">10</text>
<text x="256.3" y="122.1" transform="rotate(-90 256.3 122.1)">11</text>
<text x="260.1" y="122.1" transform="rotate(-90 260.1 122.1)">12</text>
<text x="178" y="184">Sheet: /</text>
<text x="178" y="186.7">File: mini-lpc1343-IMU.sch</text>
<text x="178" y="196.9">KiCad E.D.A. kicad 4.0.1-stable</text>
<text x="178" y="194.1">Size: A4</text>
<text x="200" y="194.1">Date:</text>
<text x="263" y="194.1">Rev:</text>
<text x="263" y="196.9">Id: 1/1</text>
</g>
<g font-size="1.8" fill="#840000">
<text x="35" y="11.9">1</text>
<text x="85" y="11.9">2</text>
<text x="135" y="11.9">3</text>
<text x="185" y="11.9">4</text>
<text x="235" y="11.9">5</text>
<text x="285" y="11.9">6</text>
<text x="38.9" y="29.2">1</text>
<text x="54.1" y="27.9">5</text>
<text x="10.4" y="35.9">A</text>
<text x="38.9" y="31.7">2</text>
<text x="38.9" y="34.3">3</text>
<text x="54.1" y="35.6">4</text>
<text x="285.4" y="35.9">A</text>
<text x="37.6" y="72.9">2</text>
<text x="53.8" y="78">1</text>
<text x="21.7" y="83.8">1</text>
<text x="37.6" y="83.1">3</text>
<text x="10.4" y="85.9">B</text>
<text x="21.7" y="86.4">2</text>
<text x="21.7" y="88.9">3</text>
<text x="285.4" y="85.9">B</text>
<text x="21.7" y="91.4">4</text>
<text x="26.2" y="100.3">1</text>
<text x="26.2" y="102.9">2</text>
<text x="26.2" y="105.4">3</text>
<text x="26.2" y="107.9">4</text>
<text x="42.1" y="104.9">R3</text>
<text x="26.2" y="110.5">5</text>
<text x="10.4" y="135.9">C</text>
<text x="24.3" y="132.1">1</text>
<text x="24.3" y="134.6">2</text>
<text x="24.3" y="137.2">3</text>
<text x="285.4" y="135.9">C</text>
<text x="24.3" y="139.7">4</text>
<text x="110" y="174">1</text>
<text x="127.8" y="174">5</text>
<text x="110" y="177.8">2</text>
<text x="10.4" y="185.9">D</text>
<text x="110" y="181.6">3</text>
<text x="127.8" y="181.6">4</text>
<text x="285.4" y="185.9">D</text>
<text x="35" y="199.9">1</text>
<text x="85" y="199.9">2</text>
<text x="135" y="199.9">3</text>
<text x="185" y="199.9">4</text>
<text x="235" y="199.9">5</text>
<text x="285" y="199.9">6</text>
</g>
<g font-size="1.8" fill="#008484">
<text x="57.4" y="18.8">+3.3V</text>
<text x="62.4" y="21.6">PWR_FLAG</text>
<text x="139.9" y="23.9">+3.3V</text>
<text x="24.9" y="26.2">C1</text>
<text x="48.6" y="28.8">OUT</text>
<text x="25.6" y="31.3">1</text>
<text x="41.7" y="30.1">IN</text>
<text x="41.7" y="32.6">GND</text>
<text x="41.7" y="35.2">EN</text>
<text x="66.8" y="33.8">C3</text>
<text x="88.2" y="34.4" transform="rotate(-90 88.2 34.4)">D1</text>
<text x="93.3" y="35" transform="rotate(-90 93.3 35)">LED</text>
<text x="112.3" y="34.4" transform="rotate(-90 112.3 34.4)">D2</text>
<text x="117.4" y="35" transform="rotate(-90 117.4 35)">LED</text>
<text x="144.8" y="35.7" transform="rotate(-90 144.8 35.7)">R9</text>
<text x="46.9" y="36.4">NR/FB</text>
<text x="60.5" y="37.6">C2</text>
<text x="67.5" y="38.9">1</text>
<text x="142.8" y="36" transform="rotate(-90 142.8 36)">10k</text>
<text x="22.2" y="44">GND</text>
<text x="61.4" y="42.7">0.01</text>
<text x="90.7" y="45.7" transform="rotate(-90 90.7 45.7)">1k</text>
<text x="92.8" y="45.8" transform="rotate(-90 92.8 45.8)">R5</text>
<text x="114.9" y="45.7" transform="rotate(-90 114.9 45.7)">1k</text>
<text x="116.9" y="45.8" transform="rotate(-90 116.9 45.8)">R8</text>
<text x="146.7" y="42.5">SW1</text>
<text x="147.8" y="45.3">SKQYACE010</text>
<text x="64.1" y="56.7">GND</text>
<text x="88.2" y="56.7">GND</text>
<text x="112.3" y="56.7">GND</text>
<text x="145.4" y="56.7">GND</text>
<text x="30.7" y="63.3">+3.3V</text>
<text x="246.6" y="70.9">+3.3V</text>
<text x="80.2" y="72.2">+3.3V</text>
<text x="262.2" y="75.7">GND</text>
<text x="18" y="82.1">P1</text>
<text x="83.1" y="83.8" transform="rotate(-90 83.1 83.8)">1k</text>
<text x="85.1" y="83.9" transform="rotate(-90 85.1 83.9)">R4</text>
<text x="222.5" y="82.3">+3.3V</text>
<text x="34.8" y="87.7" transform="rotate(-90 34.8 87.7)">R1</text>
<text x="37.4" y="88.3" transform="rotate(-90 37.4 88.3)">1.5k</text>
<text x="43.3" y="84.8">DTA114YM</text>
<text x="47.1" y="87.3">Q1</text>
<text x="209.8" y="86.2">+3.3V</text>
<text x="17.2" y="92.8" transform="rotate(-90 17.2 92.8)">CONN_USB</text>
<text x="74.7" y="91">CSTCE12M0G55-R0</text>
<text x="81.5" y="92.5">X1</text>
<text x="209" y="93.5">C6</text>
<text x="219.2" y="94.8">C7</text>
<text x="19.5" y="101.2">VBUS</text>
<text x="80.6" y="101.1">GND</text>
<text x="86.6" y="96.3">+3.3V</text>
<text x="96" y="98.6">C4</text>
<text x="209.2" y="98.6">0.1u</text>
<text x="219.4" y="99.9">0.1u</text>
<text x="278.7" y="98.6">GND</text>
<text x="22.1" y="106.3">D+</text>
<text x="38.4" y="106.2">33</text>
<text x="38.4" y="103.7">33</text>
<text x="42.1" y="102.4">R2</text>
<text x="58.5" y="103.2">V2</text>
<text x="86.9" y="106.2">GND</text>
<text x="96.2" y="103.7">0.1u</text>
<text x="206.3" y="103.7">GND</text>
<text x="216.5" y="106.2">GND</text>
<text x="278.3" y="105.2">+3.3V</text>
<text x="20.4" y="111.4">GND</text>
<text x="22.6" y="108.8">ID</text>
<text x="47.3" y="109.5">EZJ-Z1V6500A</text>
<text x="53.9" y="116.4">GND</text>
<text x="228.8" y="121.7">+3.3V</text>
<text x="20.5" y="130.3">P2</text>
<text x="53" y="130.6">MF-FSMF050X-2</text>
<text x="53.7" y="127.6">F1</text>
<text x="240.2" y="129.1">C8</text>
<text x="253.5" y="129.1">C9</text>
<text x="159.3" y="136.7">GND</text>
<text x="166.5" y="132.1">PWR_FLAG</text>
<text x="239.2" y="134.2">0.01u</text>
<text x="253.1" y="134.2">0.1u</text>
<text x="19.8" y="141.7" transform="rotate(-90 19.8 141.7)">CONN_UART</text>
<text x="44.5" y="140">V1</text>
<text x="247" y="141.8">GND</text>
<text x="33.4" y="146.3">EZJ-Z1V6500A</text>
<text x="37.4" y="153.2">GND</text>
<text x="90.4" y="162.4">+3.3V</text>
<text x="97.1" y="170.6" transform="rotate(-90 97.1 170.6)">10k</text>
<text x="99.6" y="170.3" transform="rotate(-90 99.6 170.3)">R7</text>
<text x="141.2" y="171.2">+3.3V</text>
<text x="114" y="174.9">SCL</text>
<text x="114" y="178.7">VSS</text>
<text x="121.9" y="174.9">WP</text>
<text x="132.8" y="176.1">C5</text>
<text x="137.7" y="178.6">GND</text>
<text x="93.3" y="182.1" transform="rotate(-90 93.3 182.1)">10k</text>
<text x="95.3" y="181.7" transform="rotate(-90 95.3 181.7)">R6</text>
<text x="102.2" y="185">GND</text>
<text x="114" y="182.5">SDA</text>
<text x="121" y="182.5">VCC</text>
<text x="133" y="181.1">0.1u</text>
</g>
<g font-size="1.4" fill="#840000">
<text x="89.9" y="30.5" transform="rotate(-90 89.9 30.5)">2</text>
<text x="114" y="30.5" transform="rotate(-90 114 30.5)">2</text>
<text x="89.9" y="36.8" transform="rotate(-90 89.9 36.8)">1</text>
<text x="114" y="36.8" transform="rotate(-90 114 36.8)">1</text>
</g>
<g font-size=".9" fill="#840000">
<text x="78.9" y="94">1</text>
<text x="85.8" y="94">3</text>
<text x="82.3" y="96.6" transform="rotate(-90 82.3 96.6)">2</text>
</g>
</svg>
